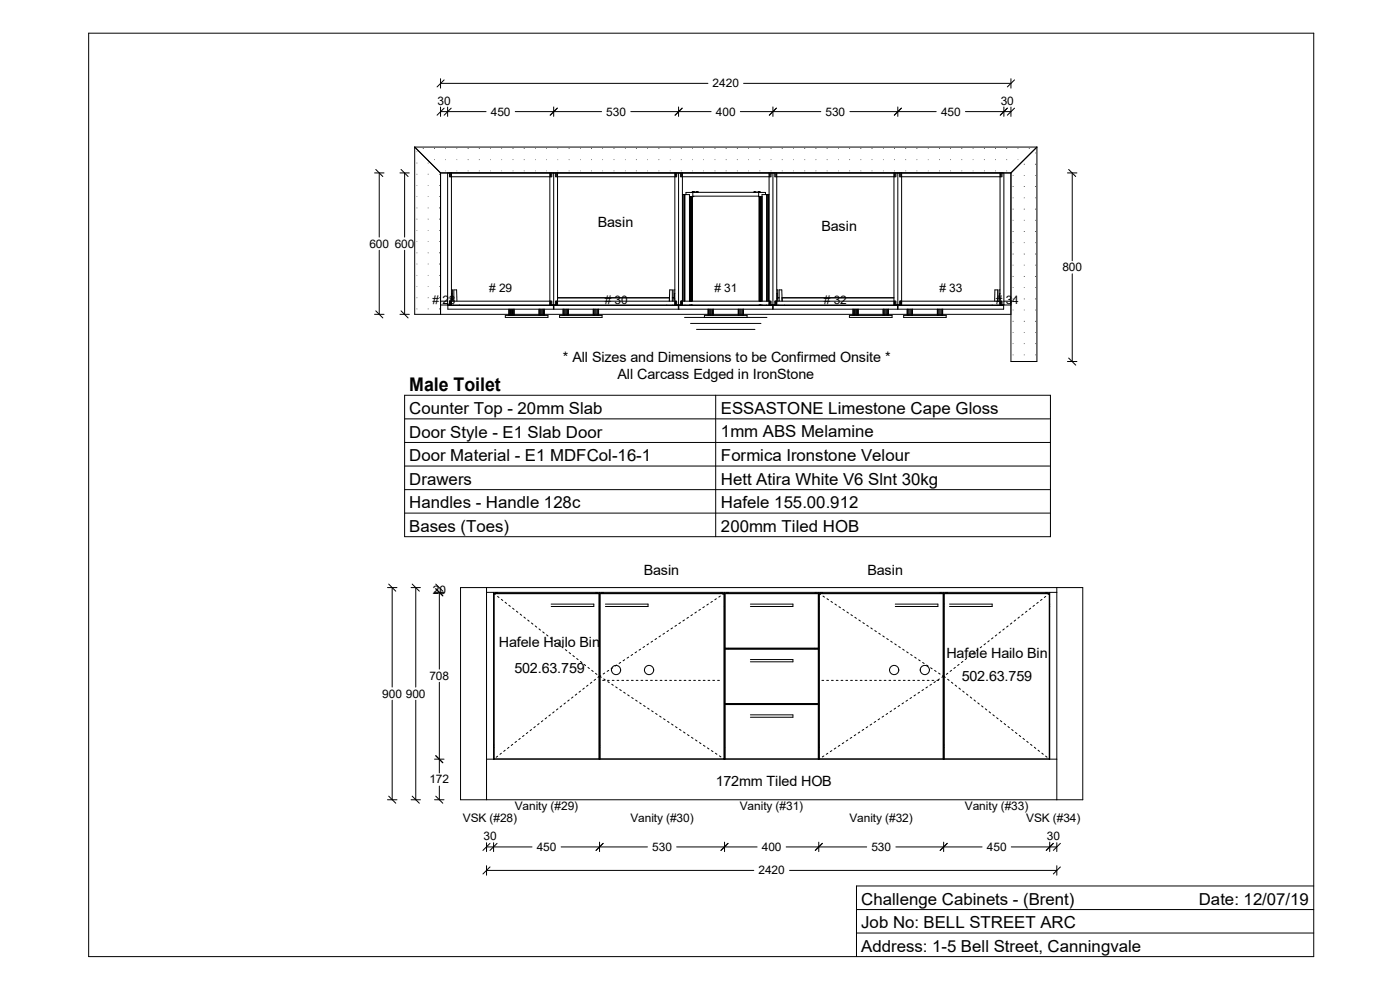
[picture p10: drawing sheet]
<svg xmlns="http://www.w3.org/2000/svg" width="297mm" height="210mm" viewBox="0 0 297 210" stroke-linecap="round" stroke-linejoin="round" font-family="sans-serif">
<g fill="none" stroke="#000" stroke-width=".21">
<path d="M18.8 7h259.9v195.9h-259.9zM93.5 16.7v2M93.5 17.7h56.7M94.2 16.9l-1.5 1.5M157.7 17.7h56.8M214.5 16.7v2M215.2 16.9l-1.5 1.5M79.5 36.7h2M79.7 35.9l1.5 1.5M80.5 36.7v13.6M84.9 36.7h1.9M85.1 35.9l1.5 1.5"/>
<path d="M85.8 36.7v13.6M88 31.2l5.5 5.5M88 31.2v35.5h126.5M88 31.2h132M93.5 36.7h121M93.5 22.7v2M93.5 36.7v30M93.5 23.7h9.6M94.2 22.9l-1.5 1.5M95 22.7v2M95 36.7v28M95.4 37.1h.4"/>
<path d="M95.4 36.7v.8h21.7v-.8M95.6 36.7v.8M95.7 22.9l-1.5 1.5M95.8 36.7v28M109.3 23.7h18.3M116.7 37.1h.4M116.7 36.7v28M116.8 36.7v.8M117.5 22.7v2M117.5 36.7v28M117.9 37.1h.4M117.9 36.7v.8h25.7v-.8"/>
<path d="M118.1 36.7v.8M118.2 22.9l-1.5 1.5M118.3 36.7v28M133.8 23.7h17.1M143.2 37.1h.4M143.2 36.7v28M143.3 36.7v.8M144 22.7v2M144 36.7v28M144.4 37.1h.4M144.4 36.7v.8h19.2v-.8M144.6 36.7v.8"/>
<path d="M144.7 22.9l-1.5 1.5M144.8 36.7v28M157.1 23.7h17M163.2 37.1h.4M163.2 36.7v28M163.3 36.7v.8M164 22.7v2M164 36.7v28M164.4 37.1h.4M164.4 36.7v.8h25.7v-.8M164.6 36.7v.8M164.7 22.9l-1.5 1.5"/>
<path d="M164.8 36.7v28M180.3 23.7h18.3M189.7 37.1h.4M189.7 36.7v28M189.8 36.7v.8M190.5 22.7v2M190.5 36.7v28M190.9 37.1h.4M190.9 36.7v.8h21.7v-.8M191.1 36.7v.8M191.2 22.9l-1.5 1.5M191.3 36.7v28"/>
<path d="M204.8 23.7h9.7M212.2 37.1h.4M212.2 36.7v28M212.3 36.7v.8M213 22.7v2M213 36.7v28M213.7 22.9l-1.5 1.5M214.5 22.7v2M215.2 22.9l-1.5 1.5M220 31.2v45.5h-5.5v-40M220 31.2l-5.5 5.5M226.5 36.7h2"/>
<path d="M226.7 35.9l1.5 1.5M227.5 36.7v18.6M80.5 53.1v13.6M85.8 53.1v13.6M144.8 41.3h1.5v22.6M144.8 41.3v22.6M144.9 41.3v22.6M145.2 41.3v22.6M145.3 41.3v22.6M146.3 41.7h.6M146.3 41.7v22.2M146.5 41.7v22.2"/>
<path d="M146.6 41.7v22.2M146.7 41.7v22.2M146.7 40.8h14.6M146.8 41.7v22.2M146.9 41.7v22.2M146.9 40.8h.1M146.9 41.7h.1M146.9 40.8h-1.4v.5M147 40.8h.1M147 41.7h.1M147 40.7h.1M147 40.7l.8 .1"/>
<path d="M147 40.7v1M147 41.6h14M147 40.7v.1M147.7 40.7v.1M147.8 40.7v.1M147.9 40.7v.1M147.9 40.7h.1M160 40.7h1M160 40.7v.1M160.1 40.7v.1M160.2 40.7v.1M160.9 40.7v.1"/>
<path d="M161 40.7h.1M161 40.7v1M161 40.8h.1M161 40.8h1.4v.5M161.1 41.7v22.2M161.2 41.7v22.2M161.3 41.7v22.2M161.4 41.7v22.2M161.5 41.7v22.2M161.6 41.7v22.2M161.7 41.7h-.7v22.2M162.6 41.3v22.6"/>
<path d="M162.7 41.3v22.6M162.8 41.3v22.6M163 41.3v22.6M163.1 41.3v22.6M163.2 41.3h-1.5v22.6M227.5 58.1v18.6M79.5 66.7h2M79.7 65.9l1.5 1.5M84.9 66.7h1.9M85.1 65.9l1.5 1.5M93.5 63.9h1.5M93.5 64.7h121"/>
<path d="M95 64.7h.8M95 64.8h22.4v.8h-22.4zM95.4 64.7v-.8h21.7v.8M95.4 64.3h.4M95.6 63.9v.4M95.6 63.9v.8M95.8 61.5h.2v2.4M95.8 62.3v1.1M96.2 64.7v.1M96.3 63.9v-2.4h.6v2.4M97.5 64.7v.1M107.2 66.9h9v.4h-9z"/>
<path d="M108 65.6v1.3M108.1 65.6v1.3M108.3 65.6v1.3M108.5 65.6v1.3M108.7 65.6v1.3M108.9 65.6v1.3M109 65.6v1.3M109.1 65.6v1.3M114.3 65.6v1.3M114.4 65.6v1.3M114.5 65.6v1.3M114.7 65.6v1.3"/>
<path d="M114.9 65.6v1.3M115.1 65.6v1.3M115.3 65.6v1.3M115.4 65.6v1.3M115.5 65.6v1.3M116.7 64.7h1.6M116.8 63.9v.8M116.8 63.9v.4M117.1 64.3h-.4M117.5 64.8h26.4v.8h-26.4zM117.9 64.7v-.8h25.7v.8M117.9 64.3h.4"/>
<path d="M118.1 63.9v.8M118.3 63.2h23.7v.7l.1-2.4h.5l.1 2.4M118.3 63.2h23.7M118.7 66.9h9v.4h-9zM119.4 65.6v1.3M119.5 65.6v1.3M119.6 65.6v1.3M119.8 65.6v1.3M120 65.6v1.3M120.2 65.6v1.3M120.4 65.6v1.3M120.5 65.6v1.3"/>
<path d="M120.6 65.6v1.3M125.8 65.6v1.3M125.9 65.6v1.3M126 65.6v1.3M126.2 65.6v1.3M126.4 65.6v1.3M126.6 65.6v1.3M126.8 65.6v1.3M126.9 65.6v1.3M127 65.6v1.3M141.5 64.7v.1M142.6 63.2h.4"/>
<path d="M142.7 64.7v.1M143.2 61.5h-.2v2.4M143.2 62.3v1.1M143.2 64.7h1.6M143.3 63.9v.8M143.6 64.3h-.4M144 64.8h19.9v.8h-19.9zM144.4 64.7v-.8h19.2v.8M144.4 64.3h.4M144.6 63.9v.4M144.6 63.9v.8M145.2 67.3h17.5"/>
<path d="M145.3 64.7v.1M146.3 64.7v.1M146.5 64.7v.1M146.5 68.6h14.9M146.6 64.7v.1M146.7 64.7v.1M146.8 64.7v.1M146.9 64.7v.1M147.8 69.9h12.4M149.4 67.3v-.4h9.1v.4M150.2 65.6v1.3M150.3 65.6v1.3"/>
<path d="M150.4 65.6v1.3M150.6 65.6v1.3M150.8 65.6v1.3M151 65.6v1.3M151.2 65.6v1.3M151.3 65.6v1.3M156.6 65.6v1.3M156.7 65.6v1.3M156.8 65.6v1.3M157 65.6v1.3M157.2 65.6v1.3M157.4 65.6v1.3"/>
<path d="M157.6 65.6v1.3M157.7 65.6v1.3M161 64.7v.1M161.1 64.7v.1M161.2 64.7v.1M161.3 64.7v.1M161.4 64.7v.1M161.5 64.7v.1M161.6 64.7v.1M161.7 64.7v.1M162.6 64.7v.1M163.2 64.7h1.6"/>
<path d="M163.3 63.9v.8M163.3 63.9v.4M163.6 64.3h-.4M164 64.8h26.4v.8h-26.4zM164.4 64.7v-.8h25.7v.8M164.4 64.3h.4M164.6 63.9v.8M164.8 61.5h.2v2.4M164.8 62.3v1.1M165 63.2h.3M165.2 64.7v.1M165.9 63.2h23.8"/>
<path d="M166.5 64.7v.1M180.2 66.9h9v.4h-9zM181 65.6v1.3M181.1 65.6v1.3M181.3 65.6v1.3M181.5 65.6v1.3M181.7 65.6v1.3M181.9 65.6v1.3M182 65.6v1.3M182.1 65.6v1.3M187.4 65.6v1.3M187.5 65.6v1.3"/>
<path d="M187.7 65.6v1.3M187.9 65.6v1.3M188.1 65.6v1.3M188.3 65.6v1.3M188.4 65.6v1.3M188.5 65.6v1.3M189.7 63.2h-23.8v.7v-2.4h-.6v2.4M189.7 64.7h1.6M189.8 63.9v.8M190.1 64.3h-.4M190.5 64.8h22.4v.8h-22.4zM190.9 64.7v-.8h21.7v.8"/>
<path d="M190.9 64.3h.4M191.1 63.9v.4M191.1 63.9v.8M191.7 66.9h9v.4h-9zM192.4 65.6v1.3M192.5 65.6v1.3M192.6 65.6v1.3M192.8 65.6v1.3M193 65.6v1.3M193.2 65.6v1.3M193.4 65.6v1.3M193.5 65.6v1.3"/>
<path d="M193.6 65.6v1.3M198.9 65.6v1.3M199 65.6v1.3M199.2 65.6v1.3M199.4 65.6v1.3M199.6 65.6v1.3M199.8 65.6v1.3M199.9 65.6v1.3M200 65.6v1.3M210.5 64.7v.1M211 63.9l.1-2.4h.6v2.4M211.7 64.7v.1"/>
<path d="M212.2 61.5h-.2v2.4M212.2 62.3v1.1M212.2 64.7h.8M212.3 63.9v.8M212.6 64.3h-.4M213 63.9h1.5M226.5 76.7h2M226.7 76l1.5 1.5M85.8 83.9h137.1v30h-137.1zM85.8 98.9h137.1M85.8 93.9h137.1M85.8 88.9h137.1"/>
<path d="M151.8 83.9v30M85.8 103.9h137.1M85.8 108.8h137.1M82.2 124.6h2M82.5 123.9l1.5 1.5M83.2 124.6v21.2M87.2 124.6h2M87.4 123.9l1.6 1.5M88.2 124.6v21.2M92.2 125.7h2M92.4 124.9l1.5 1.5M92.4 123.9l1.5 1.5"/>
<path d="M93.2 125.7v16.2M97.7 124.6h132v45.1h-132zM103.2 124.6v45.1M103.2 125.7h121M104.7 125.7v35.3M104.8 125.9h.1M104.8 125.9h22.3M104.8 125.9v35.1v-35.1M105.1 125.7v.2M105.4 125.7v.2M105.5 125.7v.2M116.9 128.2h9.1v.5h-9.1"/>
<path d="M126.4 125.7v.2M126.5 125.7v.2M126.8 125.7v.2M127.1 125.9h.1M127.1 128.2h.1M127.1 128.7h.1M127.1 125.9v35.1v-35.1M127.2 125.7v35.3M127.2 125.9h26.5M127.2 125.9h.1M127.2 125.9v35.1l.1-35.1M127.3 125.9h26.3"/>
<path d="M127.6 125.7v.2M127.9 125.7v.2M128 125.7v.2M128.4 128.2h9.1v.5h-9.1M152.9 125.7v.2M153.1 125.7v.2M153.3 125.7v.2M153.7 128.2h.1M153.7 128.7h.1M153.7 125.9h-.1M153.7 125.9v35.1l-.1-35.1M153.7 125.7v35.3"/>
<path d="M153.8 125.9h19.9M153.8 125.9h.1M153.8 125.9v11.7M153.8 137.7v11.6M153.8 137.7h.1M153.8 137.7h19.9M153.8 137.6h19.9M153.8 125.9h19.8M153.8 125.9v11.6M153.8 137.5v.1M153.8 137.5h19.8M153.8 137.7h19.8"/>
<path d="M154.1 125.7v.2M154.4 125.7v.2M154.5 125.7v.2M154.5 137.6v.1M159.2 128.2h9v.5h-9M159.2 139.9h9v.5h-9M172.9 125.7v.2M172.9 137.6v.1M173 125.7v.2M173.3 125.7v.2M173.6 125.9v11.6M173.6 137.7v11.6"/>
<path d="M173.6 137.5l.1 .1M173.7 128.2h.1M173.7 128.7h.1M173.7 125.9h-.1M173.7 125.9v11.7M173.7 137.7v11.6M173.7 137.7h-.1M173.7 125.7v35.3M173.8 125.9h26.3M173.8 125.9h.1M173.8 125.9v35.1v-35.1M174.1 125.7v.2"/>
<path d="M174.4 125.7v.2M174.5 125.7v.2M189.9 128.2h9.1v.5h-9.1M199.4 125.7v.2M199.5 125.7v.2M199.8 125.7v.2M200.1 128.2h.1M200.1 128.7h.1M200.1 125.9h.1M200.1 125.9v35.1v-35.1M200.2 125.7v35.3M200.2 125.9h22.4"/>
<path d="M200.2 125.9h.1M200.2 125.9v35.1l.1-35.1M200.3 125.9h22.3M200.6 125.7v.2M200.9 125.7v.2M201 125.7v.2M201.4 128.2h9.1v.5h-9.1M221.9 125.7v.2M222 125.7v.2M222.3 125.7v.2M222.6 128.2h.1M222.6 128.7h.1"/>
<path d="M222.6 125.9h.1M222.6 125.9v35.1v-35.1M222.7 125.7v35.3M224.2 124.6v45.1M83.2 148.6v21.1M88.2 148.6v21.1M93.2 144.7v19.3M104.7 158h.1M104.7 158.6h.1M127.2 158h.1M127.2 158.6h.1M153.7 158h.1"/>
<path d="M153.7 158.6h.1M153.8 149.4v11.6v-11.5M153.8 149.4v.1M153.8 149.4h19.9M153.8 149.3h19.9M153.8 149.3h.1M153.8 149.3h19.8M153.8 149.5h19.8M154.5 149.3v.1M159.2 151.6h9v.6h-9M172.9 149.3v.1M173.6 149.3h.1"/>
<path d="M173.7 149.4v11.6l-.1-11.5M173.7 149.4l-.1 .1M173.7 158h.1M173.7 158.6h.1M200.2 158h.1M200.2 158.6h.1M82.2 169.7h2M82.5 168.9l1.5 1.5M87.2 169.7h2M87.4 168.9l1.6 1.5M92.2 161h2M92.2 169.7h2"/>
<path d="M92.4 168.9l1.5 1.5M92.4 160.3l1.5 1.5M93.2 166.8v2.9M103.2 178.8v1.9M103.2 161h121M103.2 179.7h9.7M104 178.9l-1.5 1.5M104.7 178.8v1.9M105.5 178.9l-1.5 1.5M119 179.7h18.4M127.2 178.6v2.1M128 178.9l-1.5 1.5"/>
<path d="M143.6 179.7h17M153.7 178.6v2.1M154.4 178.9l-1.4 1.5M166.8 179.7h17.1M173.7 178.6v2.1M174.5 178.9l-1.5 1.5M190.1 179.7h18.2M200.2 178.6v2.1M201 178.9l-1.5 1.5M214.5 179.7h9.7M222.7 178.6v2.1M223.5 178.9l-1.5 1.5"/>
<path d="M224.2 178.8v1.9M225 178.9l-1.5 1.5M103.2 183.7v2M103.2 184.6h56.7M104 183.9l-1.5 1.5M167.5 184.6h56.7M181.7 197.9h97M181.7 193h97M224.2 183.7v2M225 183.9l-1.5 1.5M278.7 187.9h-97v15"/>
<circle cx="130.7" cy="142.1" r=".97"/>
<circle cx="137.7" cy="142.1" r=".98"/>
<circle cx="189.7" cy="142.1" r=".98"/>
<circle cx="196.2" cy="142.1" r=".97"/>
</g>
<g fill="#000">
<path d="M88.4 34.5l.1 .2zM90.8 34.5l.1 .2zM88.4 32.1l.1 .2z" fill-rule="evenodd"/>
<path d="M92.1 33.8l.1 .2zM94.5 33.8l.1 .2zM96.9 33.8l.1 .2zM99.2 33.8l.2 .2zM101.6 33.8l.2 .2zM104 33.8l.1 .2zM106.4 33.8l.1 .2zM108.8 33.8l.1 .2zM111.1 33.8l.2 .2zM113.5 33.8l.2 .2zM115.9 33.8l.1 .2zM118.3 33.8l.1 .2zM120.6 33.8l.2 .2zM123.1 33.8l.1 .2zM125.4 33.8l.2 .2zM127.8 33.8l.1 .2zM130.2 33.8l.1 .2zM132.6 33.8l.1 .2zM134.9 33.8l.2 .2zM137.3 33.8l.2 .2zM139.7 33.8l.2 .2zM142.1 33.8l.1 .2zM144.4 33.8l.2 .2zM146.9 33.8l.1 .2zM149.2 33.8l.2 .2zM151.6 33.8l.2 .2zM154 33.8l.1 .2zM156.3 33.8l.2 .2zM158.7 33.8l.2 .2zM161.1 33.8l.2 .2zM163.5 33.8l.2 .2zM165.9 33.8l.1 .2zM168.3 33.8l.1 .2zM170.6 33.8l.2 .2zM173 33.8l.2 .2zM175.4 33.8l.2 .2zM177.8 33.8l.1 .2zM180.2 33.8l.1 .2zM182.5 33.8l.2 .2zM184.9 33.8l.2 .2zM187.3 33.8l.2 .2zM189.7 33.8l.2 .2zM192.1 33.8l.1 .2zM194.4 33.8l.2 .2zM196.8 33.8l.2 .2zM199.2 33.8l.2 .2zM201.6 33.8l.2 .2zM204 33.8l.1 .2zM206.4 33.8l.1 .2zM208.7 33.8l.2 .2zM211.1 33.8l.2 .2zM213.5 33.8l.2 .2zM215.9 33.8l.1 .2zM89.7 31.4h.2v.2h-.2zM92.1 31.4h.1v.2h-.1zM94.5 31.4l.1 .2zM96.9 31.4l.1 .2zM99.2 31.4h.2v.2h-.2zM101.6 31.4h.2v.2h-.2zM104 31.4l.1 .2zM106.4 31.4l.1 .2zM108.8 31.4h.1v.2h-.1zM111.1 31.4h.2v.2h-.2zM113.5 31.4l.2 .2zM115.9 31.4l.1 .2zM118.3 31.4l.1 .2zM120.6 31.4h.2v.2h-.2zM123.1 31.4l.1 .2zM125.4 31.4h.2v.2h-.2zM127.8 31.4l.1 .2zM130.2 31.4h.1v.2h-.1zM132.6 31.4l.1 .2zM134.9 31.4h.2v.2h-.2zM137.3 31.4l.2 .2zM139.7 31.4h.2v.2h-.2zM142.1 31.4l.1 .2zM144.4 31.4h.2v.2h-.2zM146.9 31.4l.1 .2zM149.2 31.4l.2 .2zM151.6 31.4h.2v.2h-.2zM154 31.4h.1v.2h-.1zM156.3 31.4h.2v.2h-.2zM158.7 31.4l.2 .2zM161.1 31.4h.2v.2h-.2zM163.5 31.4h.2v.2h-.2zM165.9 31.4h.1v.2h-.1zM168.3 31.4l.1 .2zM170.6 31.4h.2v.2h-.2zM173 31.4h.2v.2h-.2zM175.4 31.4h.2v.2h-.2zM177.8 31.4l.1 .2zM180.2 31.4h.1v.2h-.1zM182.5 31.4h.2v.2h-.2zM184.9 31.4h.2v.2h-.2zM187.3 31.4l.2 .2zM189.7 31.4h.2v.2h-.2zM192.1 31.4h.1v.2h-.1zM194.4 31.4h.2v.2h-.2zM196.8 31.4l.2 .2zM199.2 31.4h.2v.2h-.2zM201.6 31.4h.2v.2h-.2zM204 31.4h.1v.2h-.1zM206.4 31.4l.1 .2zM208.7 31.4h.2v.2h-.2zM211.1 31.4h.2v.2h-.2zM213.5 31.4h.2v.2h-.2zM215.9 31.4l.1 .2zM218.3 31.4h.1v.2h-.1zM94.5 36.2l.1 .1zM96.9 36.2l.1 .1zM99.2 36.2l.2 .1zM101.6 36.2l.2 .1zM104 36.2l.1 .1zM106.4 36.2l.1 .1zM108.8 36.2l.1 .1zM111.1 36.2l.2 .1zM113.5 36.2l.2 .1zM115.9 36.2l.1 .1zM118.3 36.2l.1 .1zM120.6 36.2l.2 .1zM123.1 36.2l.1 .1zM125.4 36.2l.2 .1zM127.8 36.2l.1 .1zM130.2 36.2l.1 .1zM132.6 36.2l.1 .1zM134.9 36.2l.2 .1zM137.3 36.2l.2 .1zM139.7 36.2l.2 .1zM142.1 36.2l.1 .1zM144.4 36.2l.2 .1zM146.9 36.2l.1 .1zM149.2 36.2l.2 .1zM151.6 36.2l.2 .1zM154 36.2l.1 .1zM156.3 36.2l.2 .1zM158.7 36.2l.2 .1zM161.1 36.2l.2 .1zM163.5 36.2l.2 .1zM165.9 36.2l.1 .1zM168.3 36.2l.1 .1zM170.6 36.2l.2 .1zM173 36.2l.2 .1zM175.4 36.2l.2 .1zM177.8 36.2l.1 .1zM180.2 36.2l.1 .1zM182.5 36.2l.2 .1zM184.9 36.2l.2 .1zM187.3 36.2l.2 .1zM189.7 36.2l.2 .1zM192.1 36.2l.1 .1zM194.4 36.2l.2 .1zM196.8 36.2l.2 .1zM199.2 36.2l.2 .1zM201.6 36.2l.2 .1zM204 36.2l.1 .1zM206.4 36.2l.1 .1zM208.7 36.2l.2 .1zM211.1 36.2l.2 .1zM213.5 36.2l.2 .1z" fill-rule="evenodd"/>
<path d="M217.2 34.8h.2v.1h-.2zM219.6 34.8h.2v.1h-.2zM219.6 32.4l.2 .1z" fill-rule="evenodd"/>
<path d="M88.4 48.8l.1 .1zM90.8 48.8l.1 .1zM93.1 48.8l.2 .1zM88.4 46.4l.1 .2zM90.8 46.4l.1 .2zM93.1 46.4h.2v.2h-.2zM88.4 44l.1 .2zM90.8 44l.1 .2zM93.1 44h.2v.2h-.2zM88.4 41.7l.1 .1zM90.8 41.7l.1 .1zM93.1 41.7l.2 .1zM88.4 39.3l.1 .1zM90.8 39.3l.1 .1zM93.1 39.3l.2 .1zM88.4 36.9l.1 .1zM90.8 36.9l.1 .1zM93.1 36.9h.2v.1h-.2z" fill-rule="evenodd"/>
<path d="M88.4 51.2l.1 .1zM90.8 51.2l.1 .1zM93.1 51.2l.2 .1zM88.4 53.6l.1 .1zM90.8 53.6l.1 .1zM93.1 53.6h.2v.1h-.2zM88.4 55.9l.1 .2zM90.8 55.9l.1 .2zM93.1 55.9h.2v.2h-.2zM88.4 58.3l.1 .2zM90.8 58.3l.1 .2zM93.1 58.3l.2 .2zM88.4 60.7l.1 .1zM90.8 60.7l.1 .1zM93.1 60.7l.2 .1zM88.4 63.1l.1 .1zM90.8 63.1l.1 .1zM93.1 63.1h.2v.1h-.2zM88.4 65.4l.1 .2zM90.8 65.4l.1 .2zM93.1 65.4h.2v.2h-.2z" fill-rule="evenodd"/>
<path d="M214.8 53.8h.2v.2h-.2zM217.2 53.8h.2v.2h-.2zM219.6 53.8h.2v.2h-.2zM214.8 51.4l.2 .2zM217.2 51.4l.2 .2zM219.6 51.4l.2 .2zM214.8 49h.2v.2h-.2zM217.2 49h.2v.2h-.2zM219.6 49h.2v.2h-.2zM214.8 46.7l.2 .1zM217.2 46.7l.2 .1zM219.6 46.7l.2 .1zM214.8 44.3h.2v.1h-.2zM217.2 44.3h.2v.1h-.2zM219.6 44.3h.2v.1h-.2zM214.8 41.9l.2 .1zM217.2 41.9l.2 .1zM219.6 41.9l.2 .1zM214.8 39.5h.2v.2h-.2zM217.2 39.5h.2v.2h-.2zM219.6 39.5h.2v.2h-.2zM214.8 37.1l.2 .2zM217.2 37.1l.2 .2zM219.6 37.1l.2 .2z" fill-rule="evenodd"/>
<path d="M214.8 56.2l.2 .1zM217.2 56.2l.2 .1zM219.6 56.2l.2 .1zM214.8 58.5h.2v.2h-.2zM217.2 58.5h.2v.2h-.2zM219.6 58.5h.2v.2h-.2zM214.8 61l.2 .1zM217.2 61l.2 .1zM219.6 61l.2 .1zM214.8 63.3h.2v.2h-.2zM217.2 63.3h.2v.2h-.2zM219.6 63.3h.2v.2h-.2zM214.8 65.7l.2 .1zM217.2 65.7l.2 .1zM219.6 65.7l.2 .1zM214.8 68.1h.2v.1h-.2zM217.2 68.1h.2v.1h-.2zM219.6 68.1h.2v.1h-.2zM214.8 70.5l.2 .1zM217.2 70.5l.2 .1zM219.6 70.5l.2 .1zM214.8 72.9l.2 .1zM217.2 72.9l.2 .1zM219.6 72.9l.2 .1zM214.8 75.2l.2 .2zM217.2 75.2l.2 .2zM219.6 75.2l.2 .2z" fill-rule="evenodd"/>
</g>
<path d="M104.8 125.9l22.3 17.6M153.7 125.9l-26.5 17.6M173.8 125.9l26.3 17.6M222.6 125.9l-22.4 17.6M127.1 143.5l-22.3 17.5M127.2 143.5l26.5 17.5M127.9 144.3h25.2M174.4 144.3h25.1M200.1 143.5l-26.3 17.5M200.2 143.5l22.4 17.5" fill="none" stroke="#000" stroke-width=".21" stroke-dasharray=".4 .6"/>
<text font-size="4" x="86.8" y="82.8">Male Toilet</text>
<g font-size="3.5">
<text x="86.8" y="87.9">Counter Top - 20mm Slab</text>
<text x="153" y="87.8">ESSASTONE Limestone Cape Gloss</text>
<text x="86.8" y="92.8">Door Style - E1 Slab Door</text>
<text x="153" y="92.8">1mm ABS Melamine</text>
<text x="86.8" y="97.8">Door Material - E1 MDFCol-16-1</text>
<text x="153" y="97.8">Formica Ironstone Velour</text>
<text x="86.8" y="107.9">Handles - Handle 128c</text>
<text x="86.8" y="102.9">Drawers</text>
<text x="153" y="107.8">Hafele 155.00.912</text>
<text x="153" y="102.8">Hett Atira White V6 Slnt 30kg</text>
<text x="86.8" y="112.9">Bases (Toes)</text>
<text x="153" y="112.8">200mm Tiled HOB</text>
<text x="182.7" y="191.9">Challenge Cabinets - (Brent)</text>
<text x="254.3" y="191.9">Date: 12/07/19</text>
<text x="182.7" y="196.9">Job No: BELL STREET ARC</text>
<text x="182.7" y="201.9">Address: 1-5 Bell Street, Canningvale</text>
</g>
<g font-size="3">
<text x="126.8" y="48.3">Basin</text>
<text x="174.3" y="48.9">Basin</text>
<text x="119.4" y="76.7">* All Sizes and Dimensions to be Confirmed Onsite *</text>
<text x="131" y="80.4">All Carcass Edged in IronStone</text>
<text x="136.6" y="121.9">Basin</text>
<text x="184" y="121.9">Basin</text>
<text x="105.8" y="137.2">Hafele Hailo Bin</text>
<text x="109.1" y="142.7">502.63.759</text>
<text x="200.8" y="139.6">Hafele Hailo Bin</text>
<text x="204" y="144.4">502.63.759</text>
<text x="151.8" y="166.8">172mm Tiled HOB</text>
</g>
<g font-size="2.5">
<text x="92.8" y="22.2">30</text>
<text x="151.2" y="18.5">2420</text>
<text x="212.3" y="22.2">30</text>
<text x="104.1" y="24.5">450</text>
<text x="128.6" y="24.5">530</text>
<text x="151.9" y="24.5">400</text>
<text x="175.1" y="24.5">530</text>
<text x="199.6" y="24.5">450</text>
<text x="78.4" y="52.5">600</text>
<text x="83.7" y="52.5">600</text>
<text x="225.4" y="57.5">800</text>
<text x="91.8" y="64.4"># 28</text>
<text x="103.8" y="61.9"># 29</text>
<text x="128.3" y="64.4"># 30</text>
<text x="151.6" y="61.9"># 31</text>
<text x="174.8" y="64.4"># 32</text>
<text x="199.3" y="61.9"># 33</text>
<text x="211.3" y="64.4"># 34</text>
<text x="91.8" y="126">20</text>
<text x="81.1" y="148">900</text>
<text x="86.1" y="148">900</text>
<text x="91.1" y="144.2">708</text>
<text x="91.1" y="166.2">172</text>
<text x="109.2" y="171.9">Vanity (#29)</text>
<text x="157" y="171.9">Vanity (#31)</text>
<text x="204.7" y="171.9">Vanity (#33)</text>
<text x="98.2" y="174.4">VSK (#28)</text>
<text x="102.6" y="178.2">30</text>
<text x="133.7" y="174.4">Vanity (#30)</text>
<text x="180.2" y="174.4">Vanity (#32)</text>
<text x="217.7" y="174.4">VSK (#34)</text>
<text x="222.1" y="178.2">30</text>
<text x="113.9" y="180.5">450</text>
<text x="138.4" y="180.5">530</text>
<text x="160.9" y="185.5">2420</text>
<text x="161.6" y="180.5">400</text>
<text x="184.9" y="180.5">530</text>
<text x="209.4" y="180.5">450</text>
</g>
</svg>
